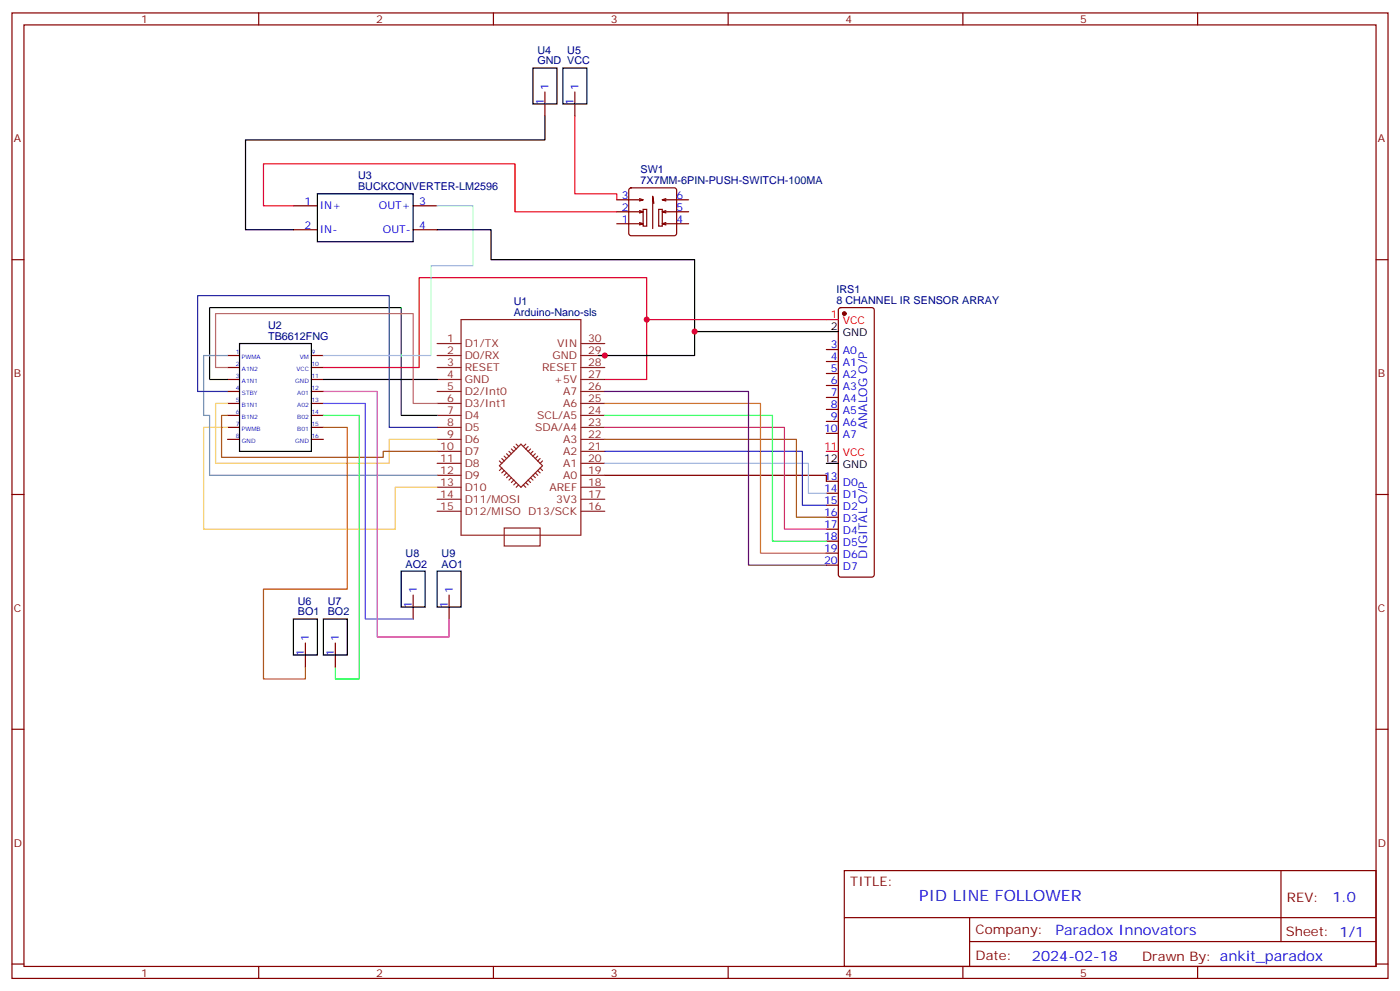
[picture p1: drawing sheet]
<svg xmlns="http://www.w3.org/2000/svg" width="412mm" height="292mm" viewBox="0 0 412 292" stroke-linecap="round" stroke-linejoin="round" font-family="sans-serif">
<g fill="none" stroke="#870000" stroke-width=".35">
<path d="M3.5 3.8h405.4v284.3h-405.4zM7.1 7.3h398.2v277.3h-398.2zM76.2 3.8v3.5M145.3 3.8v3.5M214.5 3.8v3.5M283.6 3.8v3.5M352.8 3.8v3.5M160.5 27.1v7M169.3 27.1v7M181.7 58.8h7.7l-1 .4M185.4 55.5l.5-.2h12.7l.5 .2 .2 .5v12.7l-.2 .5-.5 .2h-12.7l-.5-.2-.2-.5v-12.7zM188.4 58.5l1 .3"/>
<path d="M192.6 59.9l-.3-2.1v9.5M196.1 58.5l-1 .3M202.8 58.8h-7.7l1 .4M3.5 76.5h3.6M86.4 60.6h7.1M86.4 67.7h7.1M121.7 60.6h7.1M121.7 67.7h7.1M181.7 62.4h7.7l-1 .3M181.7 65.9h7.7l-1 .4M188.4 62l1 .4M188.4 65.5l1 .4"/>
<path d="M189.4 61.7h1.1v4.9h-1.1zM194 61.7h1.1v4.9h-1.1zM196.1 62l-1 .4M196.1 65.5l-1 .4M202.8 62.4h-7.7l1 .3M202.8 65.9h-7.7l1 .4M405.3 76.5h3.6M247.2 90.8l.4-.2h9.2l.5 .2 .2 .5v78l-.2 .5-.5 .2h-9.2l-.4-.3-.3-.4v-78zM67 104.7h3.6M67 108.2h3.6M67 111.8h3.6M67 115.3h3.6"/>
<path d="M67 118.8h3.6M91.7 104.7h3.5M91.7 108.2h3.5M91.7 111.8h3.5M91.7 115.3h3.5M91.7 118.8h3.5M243.4 102.9h3.5M243.4 106.5h3.5M243.4 110h3.5M243.4 113.5h3.5M243.4 117.1h3.5M67 122.3h3.6"/>
<path d="M67 125.9h3.6M67 129.4h3.6M91.7 122.3h3.5M91.7 125.9h3.5M91.7 129.4h3.5M243.4 120.6h3.5M243.4 124.1h3.5M243.4 127.6h3.5M3.5 145.6h3.6M243.4 141.7h3.5M243.4 145.3h3.5M243.4 148.8h3.5"/>
<path d="M243.4 152.3h3.5M243.4 155.9h3.5M243.4 159.4h3.5M405.3 145.6h3.6M121.7 175.3v7M132.3 175.3v7M243.4 162.9h3.5M243.4 166.4h3.5M90 189.4v7M98.8 189.4v7M3.5 214.8h3.6M405.3 214.8h3.6"/>
<path d="M248.7 256.4h156.6v28.2h-156.6zM377.3 256.4v20.9M248.7 270.2h156.5M285.6 277.3h119.6M285.6 270.2v14.2M3.5 283.9h3.6M76.2 284.6v3.5M145.3 284.6v3.5M214.5 284.6v3.5M283.6 284.6v3.5M352.8 284.6v3.5M405.3 283.9h3.6"/>
</g>
<g fill="none" stroke="#8c2424" stroke-width=".35">
<path d="M135.8 94.1h35.3v63.5h-35.3zM128.8 118.8h7M128.8 115.3h7M128.8 111.8h7M128.8 108.2h7M128.8 104.7h7M128.8 101.2h7M171.1 118.8h7.1M171.1 115.3h7.1M171.1 111.8h7.1M171.1 108.2h7.1M171.1 104.7h7.1"/>
<path d="M171.1 101.2h7.1M128.8 140h7M128.8 136.5h7M128.8 132.9h7M128.8 129.4h7M128.8 125.9h7M128.8 122.3h7M147.1 135.7l.7 .8M147.8 137.9l-.7 .7M147.8 135l.7 .7M148.5 138.6l-.7 .7M148.5 134.3l.7 .7"/>
<path d="M149.2 139.3l-.7 .7M149.2 133.6l.7 .7M149.9 140l-.7 .7M149.9 132.9l.7 .7M150.6 132.2l.7 .7M151.3 131.5l.7 .7M152 130.8l.8 .7M154.9 130.8l-.7 .7M155.6 131.5l-.7 .7M156.3 132.2l-.7 .7M157 132.9l-.7 .7M157 140l.7 .7"/>
<path d="M157.7 133.6l-.7 .7M157.7 139.3l.7 .7M158.4 134.3l-.7 .7M158.4 138.6l.7 .7M159.1 135l-.7 .7M159.1 136.5l-5.6-5.7-6.4 6.4 6.4 6.3 5.6-5.6M159.1 137.9l.7 .7M159.1 136.5l.7 .7-.7 .7M159.8 135.7l-.7 .8M171.1 140h7.1M171.1 136.5h7.1M171.1 132.9h7.1"/>
<path d="M171.1 129.4h7.1M171.1 125.9h7.1M171.1 122.3h7.1M128.8 150.6h7M128.8 147h7M128.8 143.5h7M148.5 155.5h10.6v5.3h-10.6zM150.6 140.7l-.7 .7M151.3 141.4l-.7 .7M152 142.1l-.7 .7M152.8 142.8l-.8 .7M154.2 142.8l.7 .7"/>
<path d="M154.9 142.1l.7 .7M155.6 141.4l.7 .7M156.3 140.7l.7 .7M171.1 150.6h7.1M171.1 147h7.1M171.1 143.5h7.1"/>
</g>
<circle cx="248.7" cy="92.4" r=".53" fill="#870000" stroke="#870000" stroke-width=".35"/>
<path d="M169.3 34.1v23h12.4v1.7M86.4 60.6h-8.8v-12.3h74.1v14.1h30M243.4 94.1h3.5M243.4 132.9h3.5" fill="none" stroke="#f00" stroke-width=".35"/>
<g fill="none" stroke="#000" stroke-width=".35">
<path d="M157 20h7v10.6h-7zM160.5 34.1v7.1h-88.2v26.5h14.1M165.8 20h7.1v10.6h-7.1zM93.5 57.1h28.2v14.1h-28.2zM128.8 67.7h15.8v8.8h60v28.2h-28.2M204.6 97.6h42.3M70.6 101.2h21.1v31.7h-21.1zM95.2 111.8h33.6M243.4 136.5h3.5M118.2 168.2h7v10.6h-7zM128.8 168.2h7v10.6h-7zM86.4 182.3h7.1v10.6h-7.1z"/>
<path d="M95.2 182.3h7.1v10.6h-7.1z"/>
</g>
<path d="M178.2 140h65.2v1.7" fill="none" stroke="#600" stroke-width=".35"/>
<path d="M178.2 136.5h59.9v8.8h5.3" fill="none" stroke="#9cf" stroke-width=".35"/>
<path d="M178.2 132.9h58.2v15.9h7" fill="none" stroke="#30c" stroke-width=".35"/>
<path d="M67 122.3h-1.7v12.4h47.6v-1.8h15.9M178.2 129.4h56.4v22.9h8.8" fill="none" stroke="#960" stroke-width=".35"/>
<path d="M178.2 125.9h52.9v30h12.3" fill="none" stroke="#f09" stroke-width=".35"/>
<path d="M95.2 122.3h10.6v77.7h-7v-3.6M178.2 122.3h49.3v37.1h15.9" fill="none" stroke="#0f0" stroke-width=".35"/>
<path d="M178.2 118.8h45.8v44.1h19.4" fill="none" stroke="#c63" stroke-width=".35"/>
<path d="M178.2 115.3h42.3v51.1h22.9" fill="none" stroke="#606" stroke-width=".35"/>
<path d="M67 111.8h-5.3v-21.2h56.5v31.7h10.6" fill="none" stroke="#008700" stroke-width=".35"/>
<path d="M67 125.9h-7v30h56.4v-12.4h12.4" fill="none" stroke="#fc3" stroke-width=".35"/>
<path d="M67 104.7h-7v17.6h1.7v17.7h67.1" fill="none" stroke="#699" stroke-width=".35"/>
<path d="M67 115.3h-8.8v-28.2h56.5v38.8h14.1" fill="none" stroke="#339" stroke-width=".35"/>
<path d="M67 118.8h-3.5v17.7h51.2v-7.1h14.1" fill="none" stroke="#cc6" stroke-width=".35"/>
<path d="M67 108.2h-3.5v-15.8h58.2v26.4h7.1" fill="none" stroke="#c66" stroke-width=".35"/>
<path d="M190.5 94.1h52.9M95.2 108.2h28.3v-26.4h67v30h-12.3" fill="none" stroke="#c00" stroke-width=".35"/>
<path d="M128.8 60.6h10.5v17.6h-12.3v26.5h-31.8" fill="none" stroke="#6ff" stroke-width=".35"/>
<path d="M95.2 118.8h12.4v63.5h14.1" fill="none" stroke="#63f" stroke-width=".35"/>
<path d="M95.2 115.3h15.9v72.3h21.2v-5.3" fill="none" stroke="#c0c" stroke-width=".35"/>
<path d="M95.2 125.9h7.1v47.6h-24.7v26.5h12.4v-3.6" fill="none" stroke="#c60" stroke-width=".35"/>
<g fill="#c00">
<circle cx="178.2" cy="104.7" r=".88"/>
<circle cx="190.5" cy="94.1" r=".88"/>
<circle cx="204.6" cy="97.6" r=".88"/>
</g>
<text font-size="4.6" fill="#00f" x="270.8" y="265.4">PID LINE FOLLOWER</text>
<g font-size="4.2" fill="#00f">
<text x="392.5" y="265.7">1.0</text>
<text x="310.9" y="275.2">Paradox Innovators</text>
<text x="304" y="283">2024-02-18</text>
</g>
<g font-size="3.9" fill="#800">
<text x="250.5" y="261">TITLE:</text>
<text x="379.1" y="265.7">REV:</text>
<text x="287.4" y="275.2">Company:</text>
<text x="378.7" y="275.8">Sheet: 1/1</text>
<text x="287.4" y="282.9">Date:</text>
<text x="336.4" y="282.9">Draw</text>
<text x="346.6" y="282.9">n By: ankit_paradox</text>
</g>
<g font-size="3.5" fill="#00f">
<text x="255.4" y="126.3" transform="rotate(-90 255.4 126.3)">ANALOG O/P</text>
<text x="255.4" y="164.5" transform="rotate(-90 255.4 164.5)">DIGITAL O/P</text>
</g>
<g font-size="3.2" fill="#800">
<text x="41.6" y="6.8">1</text>
<text x="110.8" y="6.8">2</text>
<text x="179.9" y="6.8">3</text>
<text x="249.1" y="6.8">4</text>
<text x="318.2" y="6.8">5</text>
<text x="4.1" y="41.9">A</text>
<text x="405.9" y="41.9">A</text>
<text x="4.1" y="111.1">B</text>
<text x="405.9" y="111.1">B</text>
<text x="4.1" y="180.2">C</text>
<text x="405.9" y="180.2">C</text>
<text x="4.1" y="249.3">D</text>
<text x="405.9" y="249.3">D</text>
<text x="41.6" y="287.6">1</text>
<text x="110.8" y="287.6">2</text>
<text x="179.9" y="287.6">3</text>
<text x="249.1" y="287.6">4</text>
<text x="318.2" y="287.6">5</text>
</g>
<g font-size="3.2" fill="#000080">
<text x="158.3" y="15.8">U4</text>
<text x="167.1" y="15.8">U5</text>
<text x="158.3" y="19">GND VCC</text>
<text x="105.5" y="52.7">U3</text>
<text x="188.7" y="51">SW1</text>
<text x="105.5" y="55.9">BUCKCONVERTER-LM2596</text>
<text x="188.7" y="54.1">7X7MM-6PIN-PUSH-SWITCH-100MA</text>
<text x="151.3" y="89.8">U1</text>
<text x="246.4" y="89.4">8 CHANNEL IR SENSOR ARRAY</text>
<text x="246.4" y="86.2">IRS1</text>
<text x="151.3" y="93.1">Arduino-Nano-sls</text>
<text x="79" y="100.1">TB6612FNG</text>
<text x="79" y="96.9">U2</text>
<text x="119.5" y="167.1">AO2</text>
<text x="119.5" y="163.9">U8</text>
<text x="130.1" y="167.1">AO1</text>
<text x="130.1" y="163.9">U9</text>
<text x="87.7" y="178">U6</text>
<text x="96.6" y="178">U7</text>
<text x="87.7" y="181.3">BO1</text>
<text x="96.6" y="181.3">BO2</text>
</g>
<g font-size="3.2" fill="#00f">
<text x="161.6" y="26.4" transform="rotate(-90 161.6 26.4)">1</text>
<text x="170.4" y="26.4" transform="rotate(-90 170.4 26.4)">1</text>
<text x="160.2" y="30.9" transform="rotate(-90 160.2 30.9)">1</text>
<text x="169" y="30.9" transform="rotate(-90 169 30.9)">1</text>
<text x="183.2" y="58.5">3</text>
<text x="199.3" y="58.5">6</text>
<text x="89.7" y="60.3">1</text>
<text x="94.2" y="61.7">IN+</text>
<text x="111.6" y="61.7">OUT+</text>
<text x="123.5" y="60.3">3</text>
<text x="183.2" y="62">2</text>
<text x="183.2" y="65.5">1</text>
<text x="199.3" y="62">5</text>
<text x="199.3" y="65.5">4</text>
<text x="89.7" y="67.3">2</text>
<text x="94.2" y="68.7">IN-</text>
<text x="112.8" y="68.7">OUT-</text>
<text x="123.5" y="67.3">4</text>
<text x="244.8" y="102.6">3</text>
<text x="244.8" y="106.1">4</text>
<text x="248.2" y="104.4">A0</text>
<text x="248.2" y="107.9">A1</text>
<text x="244.8" y="109.6">5</text>
<text x="244.8" y="113.2">6</text>
<text x="248.2" y="111.4">A2</text>
<text x="244.8" y="116.7">7</text>
<text x="248.2" y="114.9">A3</text>
<text x="248.2" y="118.5">A4</text>
<text x="244.8" y="120.2">8</text>
<text x="244.8" y="123.8">9</text>
<text x="248.2" y="122">A5</text>
<text x="248.2" y="125.5">A6</text>
<text x="242.7" y="127.3">10</text>
<text x="248.2" y="129">A7</text>
<text x="242.7" y="141.4">13</text>
<text x="248.2" y="143.2">D0</text>
<text x="242.7" y="144.9">14</text>
<text x="242.7" y="148.4">15</text>
<text x="248.2" y="146.7">D1</text>
<text x="242.7" y="152">16</text>
<text x="242.7" y="155.5">17</text>
<text x="248.2" y="150.2">D2</text>
<text x="248.2" y="153.7">D3</text>
<text x="242.7" y="159">18</text>
<text x="248.2" y="157.3">D4</text>
<text x="248.2" y="160.8">D5</text>
<text x="242.7" y="162.6">19</text>
<text x="242.7" y="166.1">20</text>
<text x="248.2" y="164.3">D6</text>
<text x="248.2" y="167.9">D7</text>
<text x="121.4" y="179" transform="rotate(-90 121.4 179)">1</text>
<text x="122.8" y="174.6" transform="rotate(-90 122.8 174.6)">1</text>
<text x="131.9" y="179" transform="rotate(-90 131.9 179)">1</text>
<text x="133.3" y="174.6" transform="rotate(-90 133.3 174.6)">1</text>
<text x="91" y="188.7" transform="rotate(-90 91 188.7)">1</text>
<text x="99.8" y="188.7" transform="rotate(-90 99.8 188.7)">1</text>
<text x="89.6" y="193.2" transform="rotate(-90 89.6 193.2)">1</text>
<text x="98.4" y="193.2" transform="rotate(-90 98.4 193.2)">1</text>
</g>
<g font-size="3.2" fill="#f00">
<text x="244.8" y="93.8">1</text>
<text x="248.2" y="95.5">VCC</text>
<text x="242.7" y="132.6">11</text>
<text x="248.2" y="134.3">VCC</text>
</g>
<g font-size="3.2" fill="#8d2323">
<text x="131.7" y="100.8">1</text>
<text x="173.2" y="100.8">30</text>
<text x="131.7" y="104.4">2</text>
<text x="131.7" y="107.9">3</text>
<text x="136.9" y="102.2">D1/TX</text>
<text x="136.9" y="105.8">D0/RX</text>
<text x="162.8" y="105.8">GND</text>
<text x="164.2" y="102.2">VIN</text>
<text x="173.2" y="107.9">28</text>
<text x="173.2" y="104.4">29</text>
<text x="131.7" y="111.4">4</text>
<text x="136.9" y="109.3">RESET</text>
<text x="136.9" y="112.8">GND</text>
<text x="159.7" y="109.3">RESET</text>
<text x="163.3" y="112.8">+5V</text>
<text x="173.2" y="111.4">27</text>
<text x="131.7" y="114.9">5</text>
<text x="131.7" y="118.5">6</text>
<text x="136.9" y="116.3">D2/Int0</text>
<text x="136.9" y="119.9">D3/Int1</text>
<text x="165.9" y="119.9">A6</text>
<text x="165.9" y="116.3">A7</text>
<text x="173.2" y="118.5">25</text>
<text x="173.2" y="114.9">26</text>
<text x="131.7" y="122">7</text>
<text x="131.7" y="125.5">8</text>
<text x="136.9" y="123.4">D4</text>
<text x="158.3" y="123.4">SCL/A5</text>
<text x="173.2" y="125.5">23</text>
<text x="173.2" y="122">24</text>
<text x="131.7" y="129">9</text>
<text x="136.9" y="126.9">D5</text>
<text x="136.9" y="130.5">D6</text>
<text x="157.6" y="126.9">SDA/A4</text>
<text x="165.9" y="130.5">A3</text>
<text x="173.2" y="129">22</text>
<text x="129.7" y="132.6">10</text>
<text x="129.7" y="136.1">11</text>
<text x="136.9" y="134">D7</text>
<text x="136.9" y="137.5">D8</text>
<text x="165.9" y="137.5">A1</text>
<text x="165.9" y="134">A2</text>
<text x="173.2" y="136.1">20</text>
<text x="173.2" y="132.6">21</text>
<text x="129.7" y="139.6">12</text>
<text x="129.7" y="143.2">13</text>
<text x="136.9" y="141">D9</text>
<text x="165.9" y="141">A0</text>
<text x="173.2" y="143.2">18</text>
<text x="173.2" y="139.6">19</text>
<text x="129.7" y="146.7">14</text>
<text x="136.9" y="144.6">D10</text>
<text x="136.9" y="148.1">D11/MOSI</text>
<text x="161.8" y="144.6">AREF</text>
<text x="163.8" y="148.1">3V3</text>
<text x="173.2" y="146.7">17</text>
<text x="129.7" y="150.2">15</text>
<text x="136.9" y="151.6">D12/MISO D13/SCK</text>
<text x="173.2" y="150.2">16</text>
</g>
<g font-size="3.2">
<text x="244.8" y="97.3">2</text>
<text x="248.2" y="99.1">GND</text>
<text x="242.7" y="136.1">12</text>
<text x="248.2" y="137.9">GND</text>
</g>
<g font-size="1.8" fill="#00f">
<text x="69.4" y="104.4">1</text>
<text x="69.4" y="107.9">2</text>
<text x="71.3" y="105.8">PWMA</text>
<text x="88.3" y="105.8">VM</text>
<text x="91.7" y="104.4">9</text>
<text x="91.7" y="107.9">10</text>
<text x="69.4" y="111.4">3</text>
<text x="71.3" y="109.3">A1N2</text>
<text x="71.3" y="112.8">A1N1</text>
<text x="87" y="112.8">GND</text>
<text x="87.3" y="109.3">VCC</text>
<text x="91.7" y="111.4">11</text>
<text x="69.4" y="114.9">4</text>
<text x="69.4" y="118.5">5</text>
<text x="71.3" y="116.3">STBY</text>
<text x="71.3" y="119.9">B1N1</text>
<text x="87.6" y="116.3">A01</text>
<text x="87.6" y="119.9">A02</text>
<text x="91.7" y="114.9">12</text>
<text x="91.7" y="118.5">13</text>
<text x="69.4" y="122">6</text>
<text x="69.4" y="125.5">7</text>
<text x="71.3" y="123.4">B1N2</text>
<text x="87.6" y="123.4">B02</text>
<text x="91.7" y="122">14</text>
<text x="91.7" y="125.5">15</text>
<text x="69.4" y="129">8</text>
<text x="71.3" y="126.9">PWMB</text>
<text x="71.3" y="130.5">GND</text>
<text x="87" y="130.5">GND</text>
<text x="87.6" y="126.9">B01</text>
<text x="91.7" y="129">16</text>
</g>
</svg>
